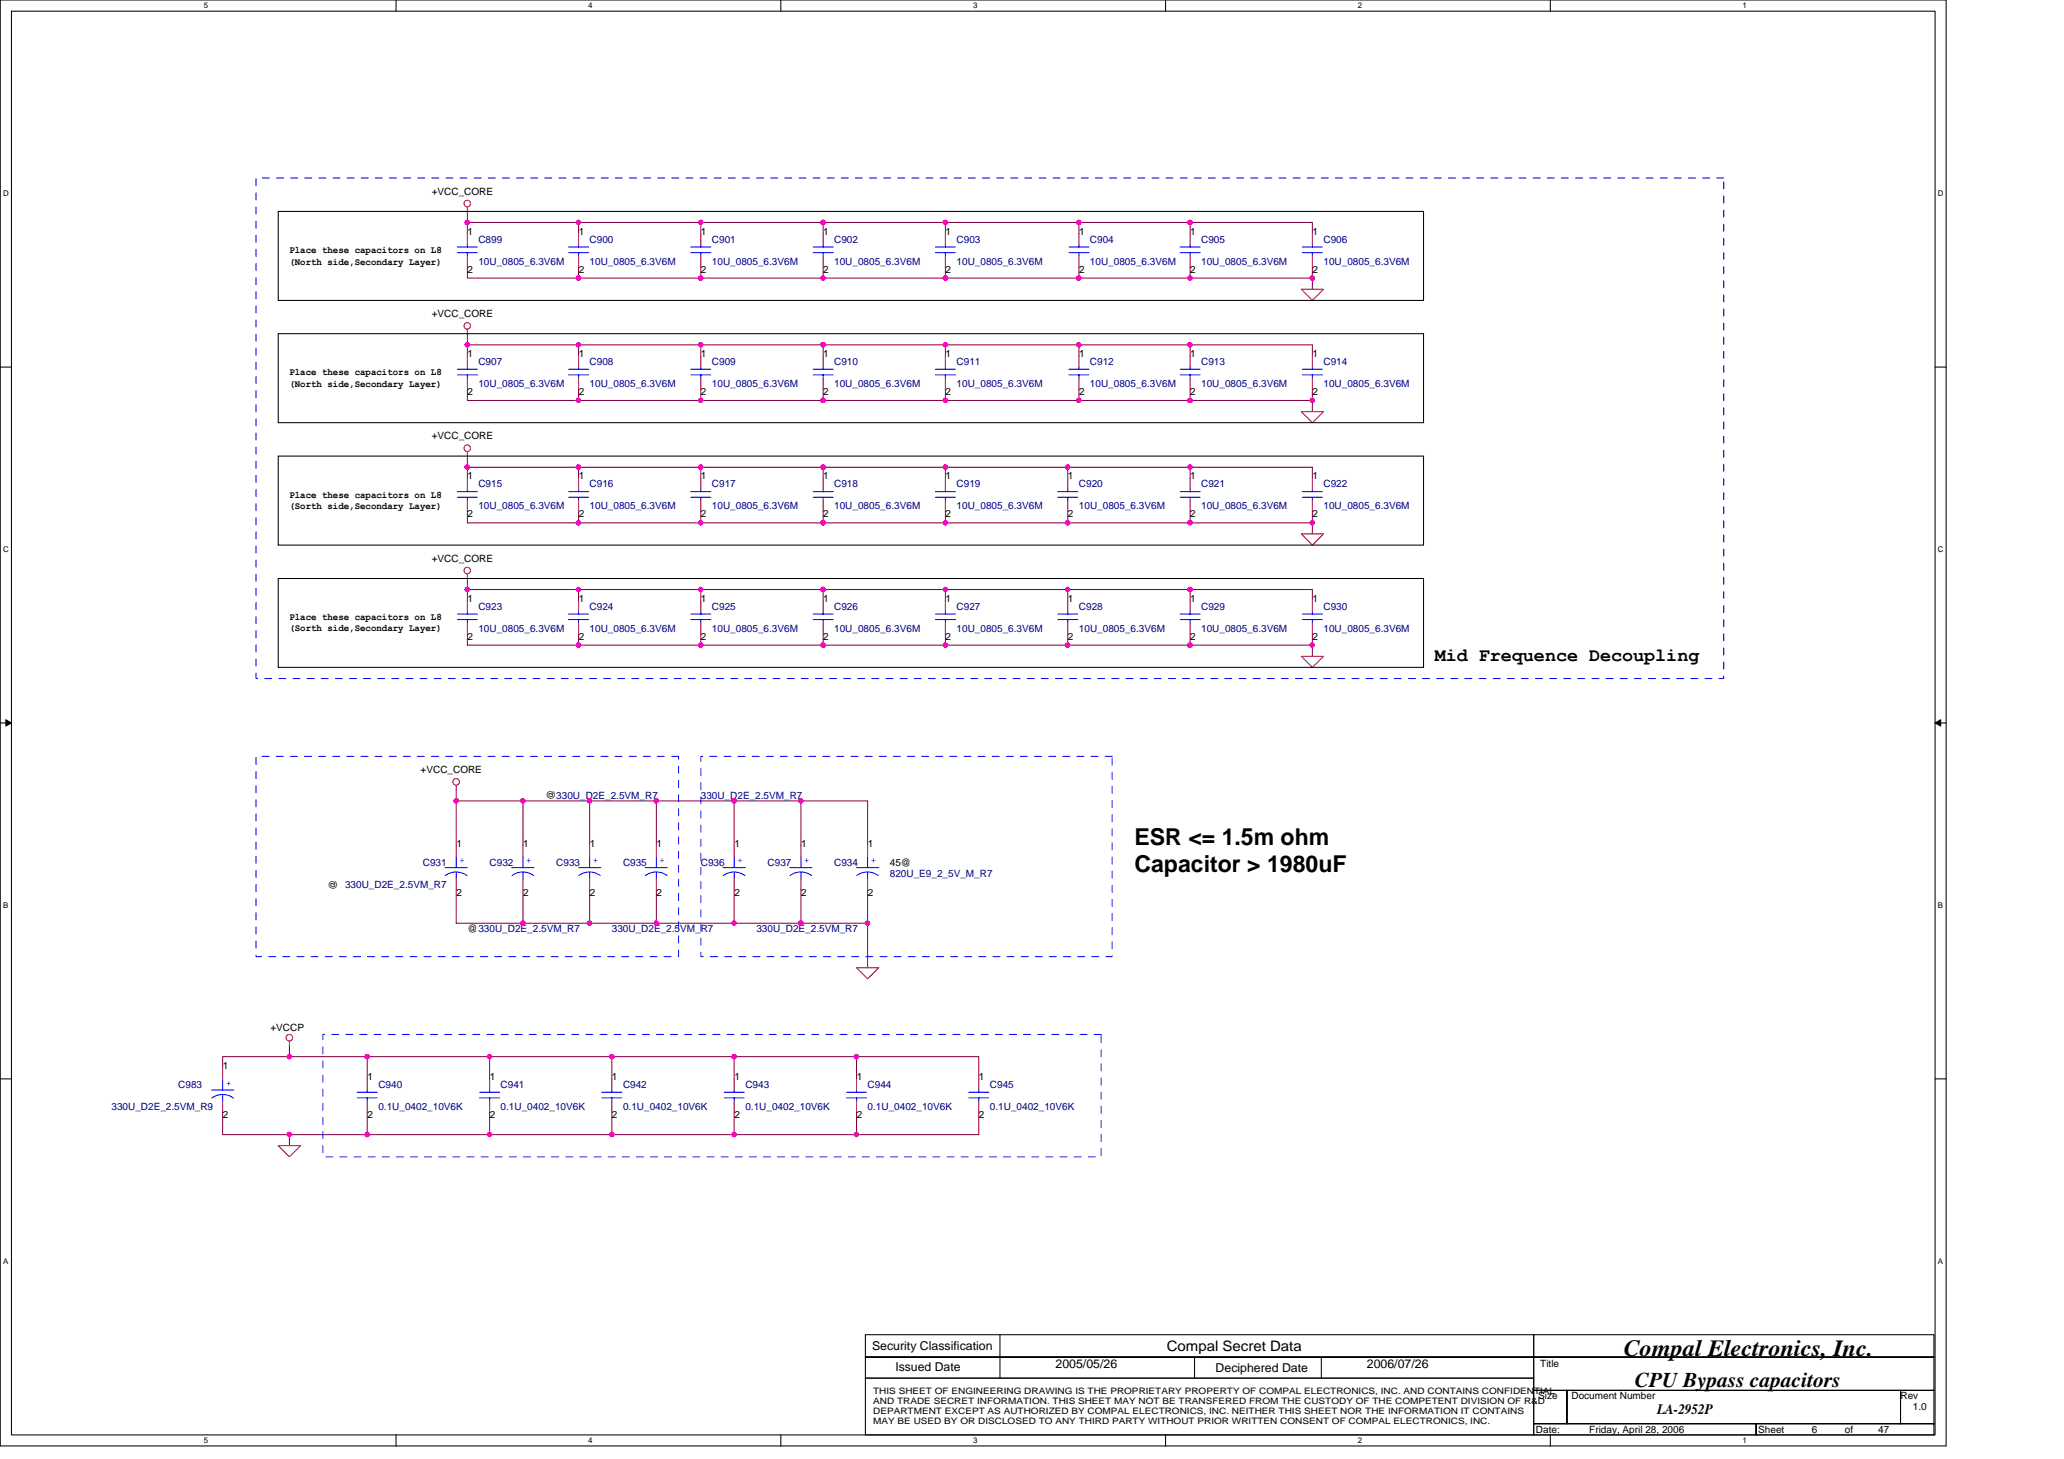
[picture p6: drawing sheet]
<svg xmlns="http://www.w3.org/2000/svg" width="297mm" height="210mm" viewBox="0 0 297 210" stroke-linecap="round" stroke-linejoin="round" font-family="sans-serif">
<path d="M0 0h280.1v208h-280.1zM1.6 1.6h276.9v204.8h-276.9z" fill="none" stroke="#000" stroke-width=".15"/>
<g fill="#fff">
<path d="M29.3 .2h.6v1.2h-.6z"/>
<path d="M29.3 206.6h.6v1.3h-.6z"/>
</g>
<path d="M57 0v1.6M57 206.4v1.6" fill="none" stroke="#000" stroke-width=".15"/>
<g fill="#fff">
<path d="M84.7 .2h.6v1.2h-.6z"/>
<path d="M84.7 206.6h.6v1.3h-.6z"/>
</g>
<path d="M112.4 0v1.6M112.4 206.4v1.6" fill="none" stroke="#000" stroke-width=".15"/>
<g fill="#fff">
<path d="M140 .2h.6v1.2h-.6z"/>
<path d="M140 206.6h.6v1.3h-.6z"/>
</g>
<path d="M167.7 0v1.6M167.7 206.4v1.6" fill="none" stroke="#000" stroke-width=".15"/>
<g fill="#fff">
<path d="M195.4 .2h.6v1.2h-.6z"/>
<path d="M195.4 206.6h.6v1.3h-.6z"/>
</g>
<path d="M223.1 0v1.6M223.1 206.4v1.6" fill="none" stroke="#000" stroke-width=".15"/>
<g fill="#fff">
<path d="M250.8 .2h.6v1.2h-.6z"/>
<path d="M250.8 206.6h.6v1.3h-.6z"/>
<path d="M.4 27.2h.8v1.3h-.8z"/>
<path d="M278.9 27.2h.8v1.3h-.8z"/>
<path d="M.4 78.4h.8v1.3h-.8z"/>
<path d="M278.9 78.4h.8v1.3h-.8z"/>
</g>
<path d="M0 52.8h1.6M278.5 52.8h1.6" fill="none" stroke="#000" stroke-width=".15"/>
<g fill="#fff">
<path d="M.4 129.6h.8v1.3h-.8z"/>
<path d="M278.9 129.6h.7v1.3h-.7z"/>
</g>
<path d="M0 104h1.6M278.5 104h1.6" fill="none" stroke="#000" stroke-width=".15"/>
<path d="M.8 103.5l.8 .5-.8 .5zM278.5 104l.8-.5v1z" fill="#000" stroke="#000" stroke-width=".14"/>
<g fill="#fff">
<path d="M.4 180.8h.8v1.3h-.8z"/>
<path d="M278.9 180.8h.7v1.3h-.7z"/>
</g>
<g fill="none" stroke="#000" stroke-width=".15">
<path d="M40 30.4h164.9v12.8h-164.9zM40 48h164.9v12.8h-164.9zM40 65.6h164.9v12.8h-164.9zM40 83.2h164.9v12.8h-164.9zM0 155.2h1.6M278.5 155.2h1.6M124.5 192h96.2v3.2h-96.2zM124.5 195.2h96.2v3.1h-96.2zM124.5 198.3h96.2v8.1h-96.2zM143.9 192v6.3M171.9 195.2v3.1M190.2 195.2v3.1"/>
<path d="M220.7 192h57.6v3.2h-57.6zM220.7 195.2h57.6v4.8h-57.6zM220.7 200h4.8v4.8h-4.8zM220.7 204.8h32v1.6h-32zM225.5 200h48v4.8h-48zM252.7 204.8h25.6v1.6h-25.6zM273.5 200h4.8v4.8h-4.8z"/>
</g>
<g fill="none" stroke="#800040" stroke-width=".15">
<path d="M67.3 30.4v3.2M67.3 38.4v1.6h121.6M67.3 32h121.6v1.6M83.3 32v1.6M83.3 38.4v1.6M100.9 32v1.6M100.9 38.4v1.6M118.5 32v1.6M118.5 38.4v1.6M136.1 32v1.6M136.1 38.4v1.6M155.3 32v1.6"/>
<path d="M155.3 38.4v1.6M171.3 32v1.6M171.3 38.4v1.6M188.9 38.4v3.2M67.3 48v3.2M67.3 56v1.6h121.6M67.3 49.6h121.6v1.6M83.3 49.6v1.6M83.3 56v1.6M100.9 49.6v1.6M100.9 56v1.6M118.5 49.6v1.6"/>
<path d="M118.5 56v1.6M136.1 49.6v1.6M136.1 56v1.6M155.3 49.6v1.6M155.3 56v1.6M171.3 49.6v1.6M171.3 56v1.6M188.9 56v3.2M67.3 65.6v3.2M67.3 73.6v1.6h121.6M67.3 67.2h121.6v1.6M83.3 67.2v1.6"/>
<path d="M83.3 73.6v1.6M100.9 67.2v1.6M100.9 73.6v1.6M118.5 67.2v1.6M118.5 73.6v1.6M136.1 67.2v1.6M136.1 73.6v1.6M153.7 67.2v1.6M153.7 73.6v1.6M171.3 67.2v1.6M171.3 73.6v1.6M188.9 73.6v3.2"/>
<path d="M67.3 91.2v1.6h121.6M67.3 83.2v3.2M67.3 84.8h121.6v1.6M83.3 84.8v1.6M83.3 91.2v1.6M100.9 84.8v1.6M100.9 91.2v1.6M118.5 84.8v1.6M118.5 91.2v1.6M136.1 84.8v1.6M136.1 91.2v1.6M153.7 84.8v1.6"/>
<path d="M153.7 91.2v1.6M171.3 84.8v1.6M171.3 91.2v1.6M188.9 91.2v3.2M65.7 113.6v8M65.7 115.2h59.2v6.4M75.3 115.2v6.4M84.9 115.2v6.4M94.5 115.2v6.4M105.7 115.2v6.4M115.3 115.2v6.4M65.7 128v4.8h59.2"/>
<path d="M75.3 128v4.8M84.9 128v4.8M94.5 128v4.8M105.7 128v4.8M115.3 128v4.8M124.9 128v11.2M41.7 150.4v1.6h11.1M41.7 152h-9.7v1.6M52.8 152h70.5M52.8 152v3.2M70.5 152v3.2M88.1 152v3.2"/>
<path d="M105.7 152v3.2M123.3 152h17.6v3.2M123.3 152v3.2M32 160v3.2h108.9v-3.2M41.7 163.2v1.6M52.8 160v3.2M70.5 160v3.2M88.1 160v3.2M105.7 160v3.2M123.3 160v3.2"/>
</g>
<g fill="#f0f" stroke="#f0f" stroke-width=".15">
<circle cx="123.2" cy="152" r=".32"/>
<circle cx="70.4" cy="152" r=".32"/>
<circle cx="88" cy="152" r=".32"/>
<circle cx="41.6" cy="152" r=".32"/>
<circle cx="52.8" cy="152" r=".32"/>
<circle cx="105.6" cy="152" r=".32"/>
<circle cx="153.7" cy="92.8" r=".31"/>
<circle cx="75.2" cy="132.8" r=".31"/>
<circle cx="118.5" cy="49.6" r=".31"/>
<circle cx="136.1" cy="49.6" r=".31"/>
<circle cx="155.3" cy="57.6" r=".31"/>
<circle cx="155.3" cy="40" r=".32"/>
<circle cx="118.5" cy="92.8" r=".31"/>
<circle cx="153.7" cy="84.8" r=".31"/>
<circle cx="153.6" cy="67.2" r=".32"/>
<circle cx="136.1" cy="75.2" r=".32"/>
<circle cx="153.6" cy="75.2" r=".32"/>
<circle cx="67.2" cy="32" r=".32"/>
<circle cx="83.2" cy="32" r=".32"/>
<circle cx="105.6" cy="115.2" r=".32"/>
<circle cx="115.2" cy="115.2" r=".32"/>
<circle cx="94.4" cy="115.2" r=".32"/>
<circle cx="105.6" cy="163.2" r=".32"/>
<circle cx="155.3" cy="32" r=".32"/>
<circle cx="171.3" cy="32" r=".32"/>
<circle cx="118.5" cy="84.8" r=".31"/>
<circle cx="136.1" cy="84.8" r=".31"/>
<circle cx="67.2" cy="67.2" r=".32"/>
<circle cx="83.2" cy="67.2" r=".32"/>
<circle cx="67.2" cy="84.8" r=".31"/>
<circle cx="83.2" cy="84.8" r=".31"/>
<circle cx="100.8" cy="67.2" r=".32"/>
<circle cx="155.3" cy="49.6" r=".31"/>
<circle cx="171.3" cy="49.6" r=".31"/>
<circle cx="84.8" cy="115.2" r=".32"/>
<circle cx="118.4" cy="67.2" r=".32"/>
<circle cx="94.5" cy="132.8" r=".31"/>
<circle cx="100.8" cy="84.8" r=".31"/>
<circle cx="67.2" cy="49.6" r=".31"/>
<circle cx="83.2" cy="49.6" r=".31"/>
<circle cx="136.1" cy="67.2" r=".32"/>
<circle cx="118.4" cy="32" r=".32"/>
<circle cx="171.3" cy="92.8" r=".31"/>
<circle cx="171.3" cy="67.2" r=".32"/>
<circle cx="100.8" cy="32" r=".32"/>
<circle cx="171.3" cy="84.8" r=".31"/>
<circle cx="115.3" cy="132.8" r=".31"/>
<circle cx="83.2" cy="92.8" r=".31"/>
<circle cx="136.1" cy="32" r=".32"/>
<circle cx="65.6" cy="115.2" r=".32"/>
<circle cx="75.2" cy="115.2" r=".32"/>
<circle cx="100.8" cy="49.6" r=".31"/>
<circle cx="100.8" cy="40" r=".32"/>
<circle cx="188.9" cy="92.8" r=".31"/>
<circle cx="118.5" cy="57.6" r=".31"/>
<circle cx="84.8" cy="132.8" r=".31"/>
<circle cx="171.3" cy="75.2" r=".32"/>
<circle cx="188.8" cy="75.2" r=".32"/>
<circle cx="123.2" cy="163.2" r=".32"/>
<circle cx="83.2" cy="40" r=".32"/>
<circle cx="100.8" cy="92.8" r=".31"/>
<circle cx="105.6" cy="132.8" r=".31"/>
<circle cx="188.8" cy="40" r=".32"/>
<circle cx="118.4" cy="75.2" r=".32"/>
<circle cx="70.4" cy="163.2" r=".32"/>
<circle cx="124.8" cy="132.8" r=".31"/>
<circle cx="100.8" cy="57.6" r=".31"/>
<circle cx="188.9" cy="57.6" r=".31"/>
<circle cx="118.4" cy="40" r=".32"/>
<circle cx="171.3" cy="40" r=".32"/>
<circle cx="41.6" cy="163.2" r=".32"/>
<circle cx="52.8" cy="163.2" r=".32"/>
<circle cx="88" cy="163.2" r=".32"/>
<circle cx="83.2" cy="75.2" r=".32"/>
<circle cx="136.1" cy="57.6" r=".31"/>
<circle cx="100.8" cy="75.2" r=".32"/>
<circle cx="171.3" cy="57.6" r=".31"/>
<circle cx="83.2" cy="57.6" r=".31"/>
<circle cx="136.1" cy="92.8" r=".31"/>
<circle cx="136.1" cy="40" r=".32"/>
</g>
<g fill="none" stroke="#f00" stroke-width=".15">
<path d="M67.3 29.8v.6M67.3 33.6v1.6M67.3 36.8v1.6M83.3 33.6v1.6M83.3 36.8v1.6M100.9 33.6v1.6M100.9 36.8v1.6M118.5 33.6v1.6M118.5 36.8v1.6M136.1 33.6v1.6M136.1 36.8v1.6M155.3 33.6v1.6"/>
<path d="M155.3 36.8v1.6M171.3 33.6v1.6M171.3 36.8v1.6M188.9 33.6v1.6M188.9 36.8v1.6M67.3 47.4v.6M67.3 51.2v1.6M67.3 54.4v1.6M83.3 51.2v1.6M83.3 54.4v1.6M100.9 51.2v1.6M100.9 54.4v1.6"/>
<path d="M118.5 51.2v1.6M118.5 54.4v1.6M136.1 51.2v1.6M136.1 54.4v1.6M155.3 51.2v1.6M155.3 54.4v1.6M171.3 51.2v1.6M171.3 54.4v1.6M187.3 41.6h3.2l-1.6 1.6zM187.3 59.2h3.2l-1.6 1.6zM188.9 51.2v1.6M188.9 54.4v1.6"/>
<path d="M67.3 65v.6M67.3 68.8v1.6M67.3 72v1.6M83.3 68.8v1.6M83.3 72v1.6M100.9 68.8v1.6M100.9 72v1.6M118.5 68.8v1.6M118.5 72v1.6M136.1 68.8v1.6M136.1 72v1.6M153.7 68.8v1.6"/>
<path d="M153.7 72v1.6M171.3 68.8v1.6M171.3 72v1.6M187.3 76.8h3.2l-1.6 1.6zM188.9 68.8v1.6M188.9 72v1.6M67.3 82.6v.6M67.3 86.4v1.6M67.3 89.6v1.6M83.3 86.4v1.6M83.3 89.6v1.6M100.9 86.4v1.6"/>
<path d="M100.9 89.6v1.6M118.5 86.4v1.6M118.5 89.6v1.6M136.1 86.4v1.6M136.1 89.6v1.6M153.7 86.4v1.6M153.7 89.6v1.6M171.3 86.4v1.6M171.3 89.6v1.6M187.3 94.4h3.2l-1.6 1.6zM188.9 86.4v1.6M188.9 89.6v1.6"/>
<path d="M65.7 113v.6M65.7 121.6v1.6M65.7 126.4v1.6M75.3 121.6v1.6M75.3 126.4v1.6M84.9 121.6v1.6M84.9 126.4v1.6M94.5 121.6v1.6M94.5 126.4v1.6M105.7 121.6v1.6M105.7 126.4v1.6M115.3 121.6v1.6"/>
<path d="M115.3 126.4v1.6M123.3 139.2h3.2l-1.6 1.6zM124.9 121.6v1.6M124.9 126.4v1.6M32 153.6v1.6M32 158.4v1.6M41.7 149.8v.6M52.8 155.2v1.6M52.8 158.4v1.6M70.5 155.2v1.6M70.5 158.4v1.6M88.1 155.2v1.6"/>
<path d="M88.1 158.4v1.6M105.7 155.2v1.6M105.7 158.4v1.6M123.3 155.2v1.6M123.3 158.4v1.6M140.9 155.2v1.6M140.9 158.4v1.6M40 164.8h3.3l-1.6 1.6z"/>
<circle cx="67.2" cy="29.3" r=".47"/>
<circle cx="67.2" cy="46.9" r=".47"/>
<circle cx="67.2" cy="64.5" r=".47"/>
<circle cx="67.2" cy="82.1" r=".47"/>
<circle cx="65.6" cy="112.5" r=".48"/>
<circle cx="41.6" cy="149.3" r=".48"/>
</g>
<path d="M36.8 25.6h211.3v72h-211.3zM36.8 108.8h60.9v28.8h-60.9zM100.9 108.8h59.2v28.8h-59.2zM46.5 148.8h112v17.6h-112z" fill="none" stroke="#00f" stroke-width=".14" stroke-dasharray="1 1 1 1 1 1 1 1"/>
<g fill="none" stroke="#00f" stroke-width=".15">
<path d="M65.8 36.3h2.9M65.8 35.5h2.9M67.3 35.2v.3M67.3 36.3v.5M81.8 36.3h2.9M81.8 35.5h2.9M83.3 35.2v.3M83.3 36.3v.5M99.4 36.3h2.9M99.4 35.5h2.9M100.9 35.2v.3M100.9 36.3v.5"/>
<path d="M117 36.3h2.9M117 35.5h2.9M118.5 35.2v.3M118.5 36.3v.5M134.6 36.3h2.9M134.6 35.5h2.9M136.1 35.2v.3M136.1 36.3v.5M153.8 36.3h2.9M153.8 35.5h2.9M155.3 35.2v.3M155.3 36.3v.5"/>
<path d="M169.8 36.3h2.9M169.8 35.5h2.9M171.3 35.2v.3M171.3 36.3v.5M187.4 36.3h2.9M187.4 35.5h2.9M188.9 35.2v.3M188.9 36.3v.5M65.8 53.9h2.9M65.8 53.1h2.9M67.3 52.8v.3M67.3 53.9v.5"/>
<path d="M81.8 53.9h2.9M81.8 53.1h2.9M83.3 52.8v.3M83.3 53.9v.5M99.4 53.9h2.9M99.4 53.1h2.9M100.9 52.8v.3M100.9 53.9v.5M117 53.9h2.9M117 53.1h2.9M118.5 52.8v.3M118.5 53.9v.5"/>
<path d="M134.6 53.9h2.9M134.6 53.1h2.9M136.1 52.8v.3M136.1 53.9v.5M153.8 53.9h2.9M153.8 53.1h2.9M155.3 52.8v.3M155.3 53.9v.5M169.8 53.9h2.9M169.8 53.1h2.9M171.3 52.8v.3M171.3 53.9v.5"/>
<path d="M187.4 53.9h2.9M187.4 53.1h2.9M188.9 52.8v.3M188.9 53.9v.5M65.8 71.5h2.9M65.8 70.7h2.9M67.3 70.4v.3M67.3 71.5v.5M81.8 71.5h2.9M81.8 70.7h2.9M83.3 70.4v.3M83.3 71.5v.5"/>
<path d="M99.4 71.5h2.9M99.4 70.7h2.9M100.9 70.4v.3M100.9 71.5v.5M117 71.5h2.9M117 70.7h2.9M118.5 70.4v.3M118.5 71.5v.5M134.6 71.5h2.9M134.6 70.7h2.9M136.1 70.4v.3M136.1 71.5v.5"/>
<path d="M152.2 71.5h2.9M152.2 70.7h2.9M153.7 70.4v.3M153.7 71.5v.5M169.8 71.5h2.9M169.8 70.7h2.9M171.3 70.4v.3M171.3 71.5v.5M187.4 71.5h2.9M187.4 70.7h2.9M188.9 70.4v.3M188.9 71.5v.5"/>
<path d="M65.8 89.1h2.9M65.8 88.3h2.9M67.3 88v.3M67.3 89.1v.5M81.8 89.1h2.9M81.8 88.3h2.9M83.3 88v.3M83.3 89.1v.5M99.4 89.1h2.9M99.4 88.3h2.9M100.9 88v.3M100.9 89.1v.5"/>
<path d="M117 89.1h2.9M117 88.3h2.9M118.5 88v.3M118.5 89.1v.5M134.6 89.1h2.9M134.6 88.3h2.9M136.1 88v.3M136.1 89.1v.5M152.2 89.1h2.9M152.2 88.3h2.9M153.7 88v.3M153.7 89.1v.5"/>
<path d="M169.8 89.1h2.9M169.8 88.3h2.9M171.3 88v.3M171.3 89.1v.5M187.4 89.1h2.9M187.4 88.3h2.9M188.9 88v.3M188.9 89.1v.5M64 124.8h3.3M64.1 126a2.58 2.58 0 0 1 3.1 0M65.7 123.2v1.6M65.7 125.5v.9"/>
<path d="M73.7 124.8h3.2M75.3 123.2v1.6M75.3 125.5v.9M76.8 126a2.59 2.59 0 0 0-3.1 0M83.3 124.8h3.2M83.3 126a2.59 2.59 0 0 1 3.1 0M84.9 123.2v1.6M84.9 125.5v.9M92.9 124.8h3.2M94.5 123.2v1.6M94.5 125.5v.9M96 126a2.59 2.59 0 0 0-3.1 0"/>
<path d="M104.1 124.8h3.2M104.1 126a2.58 2.58 0 0 1 3.1 0M105.7 123.2v1.6M105.7 125.5v.9M113.7 124.8h3.2M115.3 123.2v1.6M115.3 125.5v.9M116.8 126a2.59 2.59 0 0 0-3.1 0M123.3 124.8h3.2M123.3 126a2.59 2.59 0 0 1 3.1 0M124.9 123.2v1.6M124.9 125.5v.9"/>
<path d="M30.5 156.8h3.2M30.5 158a2.59 2.59 0 0 1 3.1 0M32 155.2v1.6M32 157.5v.9M51.4 157.9h2.9M51.4 157.1h2.9M52.8 156.8v.3M52.8 157.9v.5M69 157.9h2.9M69 157.1h2.9M70.5 156.8v.3M70.5 157.9v.5"/>
<path d="M86.6 157.9h2.9M86.6 157.1h2.9M88.1 156.8v.3M88.1 157.9v.5M104.2 157.9h2.9M104.2 157.1h2.9M105.7 156.8v.3M105.7 157.9v.5M121.8 157.9h2.9M121.8 157.1h2.9M123.3 156.8v.3M123.3 157.9v.5"/>
<path d="M139.4 157.9h2.9M139.4 157.1h2.9M140.9 156.8v.3M140.9 157.9v.5"/>
</g>
<g font-size="3.3">
<text x="163.3" y="121.5">ESR &lt;= 1.5m ohm</text>
<text x="163.3" y="125.5">Capacitor &gt; 1980uF</text>
<text x="233.7" y="195.1">Compal Electronics, Inc.</text>
</g>
<text font-size="3" x="235.3" y="199.6">CPU Bypass capacitors</text>
<text font-size="2.7" x="206.5" y="95.1">Mid Frequence Decoupling</text>
<g font-size="2.1">
<text x="167.9" y="194.4">Compal Secret Data</text>
<text x="238.5" y="203.5">LA-2952P</text>
</g>
<g font-size="1.8">
<text x="125.5" y="194.2">Security Classification</text>
<text x="128.9" y="197.3">Issued Date</text>
<text x="151.9" y="196.8">2005/05/26</text>
<text x="174.9" y="197.4">Deciphered Date</text>
<text x="196.7" y="196.8">2006/07/26</text>
</g>
<g font-size="1.4">
<text x="62.1" y="28">+VCC_CORE</text>
<text x="67.3" y="33.8">1</text>
<text x="83.3" y="33.8">1</text>
<text x="100.9" y="33.8">1</text>
<text x="118.5" y="33.8">1</text>
<text x="136.1" y="33.8">1</text>
<text x="155.3" y="33.8">1</text>
<text x="171.3" y="33.8">1</text>
<text x="188.9" y="33.8">1</text>
<text x="41.7" y="36.4">Place these capacitors on L8</text>
<text x="41.7" y="38.1">(North side,Secondary Layer)</text>
<text x="67.3" y="39.2">2</text>
<text x="83.3" y="39.2">2</text>
<text x="100.9" y="39.2">2</text>
<text x="118.5" y="39.2">2</text>
<text x="136.1" y="39.2">2</text>
<text x="155.3" y="39.2">2</text>
<text x="171.3" y="39.2">2</text>
<text x="188.9" y="39.2">2</text>
<text x="62.1" y="45.6">+VCC_CORE</text>
<text x="67.3" y="51.4">1</text>
<text x="83.3" y="51.4">1</text>
<text x="100.9" y="51.4">1</text>
<text x="118.5" y="51.4">1</text>
<text x="136.1" y="51.4">1</text>
<text x="155.3" y="51.4">1</text>
<text x="171.3" y="51.4">1</text>
<text x="188.9" y="51.4">1</text>
<text x="41.7" y="54">Place these capacitors on L8</text>
<text x="41.7" y="55.6">(North side,Secondary Layer)</text>
<text x="67.3" y="56.8">2</text>
<text x="83.3" y="56.8">2</text>
<text x="100.9" y="56.8">2</text>
<text x="118.5" y="56.8">2</text>
<text x="136.1" y="56.8">2</text>
<text x="155.3" y="56.8">2</text>
<text x="171.3" y="56.8">2</text>
<text x="188.9" y="56.8">2</text>
<text x="62.1" y="63.2">+VCC_CORE</text>
<text x="41.7" y="71.6">Place these capacitors on L8</text>
<text x="67.3" y="69">1</text>
<text x="83.3" y="69">1</text>
<text x="100.9" y="69">1</text>
<text x="118.5" y="69">1</text>
<text x="136.1" y="69">1</text>
<text x="153.7" y="69">1</text>
<text x="171.3" y="69">1</text>
<text x="188.9" y="69">1</text>
<text x="41.7" y="73.3">(Sorth side,Secondary Layer)</text>
<text x="67.3" y="74.4">2</text>
<text x="83.3" y="74.4">2</text>
<text x="100.9" y="74.4">2</text>
<text x="118.5" y="74.4">2</text>
<text x="136.1" y="74.4">2</text>
<text x="153.7" y="74.4">2</text>
<text x="171.3" y="74.4">2</text>
<text x="188.9" y="74.4">2</text>
<text x="62.1" y="80.8">+VCC_CORE</text>
<text x="41.7" y="89.2">Place these capacitors on L8</text>
<text x="67.3" y="86.6">1</text>
<text x="83.3" y="86.6">1</text>
<text x="100.9" y="86.6">1</text>
<text x="118.5" y="86.6">1</text>
<text x="136.1" y="86.6">1</text>
<text x="153.7" y="86.6">1</text>
<text x="171.3" y="86.6">1</text>
<text x="188.9" y="86.6">1</text>
<text x="41.7" y="90.8">(Sorth side,Secondary Layer)</text>
<text x="67.3" y="92">2</text>
<text x="83.3" y="92">2</text>
<text x="100.9" y="92">2</text>
<text x="118.5" y="92">2</text>
<text x="136.1" y="92">2</text>
<text x="153.7" y="92">2</text>
<text x="171.3" y="92">2</text>
<text x="188.9" y="92">2</text>
<text x="60.5" y="111.2">+VCC_CORE</text>
<text x="79.8" y="115.1" transform="rotate(-90 79.8 115.1)">@</text>
<text x="65.7" y="121.8">1</text>
<text x="75.3" y="121.8">1</text>
<text x="84.9" y="121.8">1</text>
<text x="94.5" y="121.8">1</text>
<text x="105.7" y="121.8">1</text>
<text x="115.3" y="121.8">1</text>
<text x="124.9" y="121.8">1</text>
<text x="128.1" y="124.5">45@</text>
<text x="48.4" y="128" transform="rotate(-90 48.4 128)">@</text>
<text x="65.7" y="128.8">2</text>
<text x="75.3" y="128.8">2</text>
<text x="84.9" y="128.8">2</text>
<text x="94.5" y="128.8">2</text>
<text x="105.7" y="128.8">2</text>
<text x="115.3" y="128.8">2</text>
<text x="124.9" y="128.8">2</text>
<text x="67.3" y="134.1">@330U_D2E_2.5VM_R7</text>
<text x="38.9" y="148.4">+VCCP</text>
<text x="32.1" y="153.8">1</text>
<text x="52.9" y="155.4">1</text>
<text x="70.5" y="155.4">1</text>
<text x="88.1" y="155.4">1</text>
<text x="105.7" y="155.4">1</text>
<text x="123.3" y="155.4">1</text>
<text x="140.9" y="155.4">1</text>
<text x="32.1" y="160.8">2</text>
<text x="52.9" y="160.8">2</text>
<text x="70.5" y="160.8">2</text>
<text x="88.1" y="160.8">2</text>
<text x="105.7" y="160.8">2</text>
<text x="123.3" y="160.8">2</text>
<text x="140.9" y="160.8">2</text>
<text x="221.7" y="196.7">Title</text>
<text x="221.4" y="201.3">Size</text>
<text x="226.2" y="201.3">Document Number</text>
<text x="273.5" y="201.3">Rev</text>
<text x="275.3" y="202.9">1.0</text>
<text x="221" y="206.1">Date:</text>
<text x="228.7" y="206.1">Friday, April 28, 2006</text>
<text x="253" y="206.1">Sheet</text>
<text x="260.7" y="206.1">6</text>
<text x="265.5" y="206.1">of</text>
<text x="270.3" y="206.1">47</text>
</g>
<g font-size="1.4" fill="#000080">
<text x="68.9" y="34.9">C899</text>
<text x="84.9" y="34.9">C900</text>
<text x="102.5" y="34.9">C901</text>
<text x="120.1" y="34.9">C902</text>
<text x="137.7" y="34.9">C903</text>
<text x="156.9" y="34.9">C904</text>
<text x="172.9" y="34.9">C905</text>
<text x="190.5" y="34.9">C906</text>
<text x="68.9" y="38.1">10U_0805_6.3V6M</text>
<text x="84.9" y="38.1">10U_0805_6.3V6M</text>
<text x="102.5" y="38.1">10U_0805_6.3V6M</text>
<text x="120.1" y="38.1">10U_0805_6.3V6M</text>
<text x="137.7" y="38.1">10U_0805_6.3V6M</text>
<text x="156.9" y="38.1">10U_0805_6.3V6M</text>
<text x="172.9" y="38.1">10U_0805_6.3V6M</text>
<text x="190.5" y="38.1">10U_0805_6.3V6M</text>
<text x="68.9" y="52.5">C907</text>
<text x="84.9" y="52.5">C908</text>
<text x="102.5" y="52.5">C909</text>
<text x="120.1" y="52.5">C910</text>
<text x="137.7" y="52.5">C911</text>
<text x="156.9" y="52.5">C912</text>
<text x="172.9" y="52.5">C913</text>
<text x="190.5" y="52.5">C914</text>
<text x="68.9" y="55.7">10U_0805_6.3V6M</text>
<text x="84.9" y="55.7">10U_0805_6.3V6M</text>
<text x="102.5" y="55.7">10U_0805_6.3V6M</text>
<text x="120.1" y="55.7">10U_0805_6.3V6M</text>
<text x="137.7" y="55.7">10U_0805_6.3V6M</text>
<text x="156.9" y="55.7">10U_0805_6.3V6M</text>
<text x="172.9" y="55.7">10U_0805_6.3V6M</text>
<text x="190.5" y="55.7">10U_0805_6.3V6M</text>
<text x="68.9" y="70.1">C915</text>
<text x="84.9" y="70.1">C916</text>
<text x="102.5" y="70.1">C917</text>
<text x="120.1" y="70.1">C918</text>
<text x="137.7" y="70.1">C919</text>
<text x="155.3" y="70.1">C920</text>
<text x="172.9" y="70.1">C921</text>
<text x="190.5" y="70.1">C922</text>
<text x="68.9" y="73.3">10U_0805_6.3V6M</text>
<text x="84.9" y="73.3">10U_0805_6.3V6M</text>
<text x="102.5" y="73.3">10U_0805_6.3V6M</text>
<text x="120.1" y="73.3">10U_0805_6.3V6M</text>
<text x="137.7" y="73.3">10U_0805_6.3V6M</text>
<text x="155.3" y="73.3">10U_0805_6.3V6M</text>
<text x="172.9" y="73.3">10U_0805_6.3V6M</text>
<text x="190.5" y="73.3">10U_0805_6.3V6M</text>
<text x="68.9" y="87.7">C923</text>
<text x="84.9" y="87.7">C924</text>
<text x="102.5" y="87.7">C925</text>
<text x="120.1" y="87.7">C926</text>
<text x="137.7" y="87.7">C927</text>
<text x="155.3" y="87.7">C928</text>
<text x="172.9" y="87.7">C929</text>
<text x="190.5" y="87.7">C930</text>
<text x="68.9" y="90.9">10U_0805_6.3V6M</text>
<text x="84.9" y="90.9">10U_0805_6.3V6M</text>
<text x="102.5" y="90.9">10U_0805_6.3V6M</text>
<text x="120.1" y="90.9">10U_0805_6.3V6M</text>
<text x="137.7" y="90.9">10U_0805_6.3V6M</text>
<text x="155.3" y="90.9">10U_0805_6.3V6M</text>
<text x="172.9" y="90.9">10U_0805_6.3V6M</text>
<text x="190.5" y="90.9">10U_0805_6.3V6M</text>
<text x="80" y="114.9">330U_D2E_2.5VM_R7</text>
<text x="100.9" y="114.9">330U_D2E_2.5VM_R7</text>
<text x="60.9" y="124.5">C931</text>
<text x="70.5" y="124.5">C932</text>
<text x="80" y="124.5">C933</text>
<text x="89.7" y="124.5">C935</text>
<text x="100.9" y="124.5">C936</text>
<text x="110.5" y="124.5">C937</text>
<text x="120.1" y="124.5">C934</text>
<text x="49.7" y="127.7">330U_D2E_2.5VM_R7</text>
<text x="128.1" y="126.1">820U_E9_2_5V_M_R7</text>
<text x="88" y="134.1">330U_D2E_2.5VM_R7</text>
<text x="108.9" y="134.1">330U_D2E_2.5VM_R7</text>
<text x="16" y="159.7">330U_D2E_2.5VM_R9</text>
<text x="25.7" y="156.5">C983</text>
<text x="54.5" y="156.5">C940</text>
<text x="54.5" y="159.7">0.1U_0402_10V6K</text>
<text x="72" y="156.5">C941</text>
<text x="72" y="159.7">0.1U_0402_10V6K</text>
<text x="89.7" y="156.5">C942</text>
<text x="89.7" y="159.7">0.1U_0402_10V6K</text>
<text x="107.3" y="156.5">C943</text>
<text x="107.3" y="159.7">0.1U_0402_10V6K</text>
<text x="124.9" y="156.5">C944</text>
<text x="124.9" y="159.7">0.1U_0402_10V6K</text>
<text x="142.5" y="156.5">C945</text>
<text x="142.5" y="159.7">0.1U_0402_10V6K</text>
</g>
<g font-size="1.4" fill="#00f">
<text x="66.1" y="124.2">+</text>
<text x="75.7" y="124.2">+</text>
<text x="85.3" y="124.2">+</text>
<text x="94.9" y="124.2">+</text>
<text x="106.1" y="124.2">+</text>
<text x="115.7" y="124.2">+</text>
<text x="125.3" y="124.2">+</text>
<text x="32.5" y="156.2">+</text>
</g>
<g font-size="1.3">
<text x="125.7" y="200.5">THIS SHEET OF ENGINEERING DRAWING IS THE PROPRIETARY PROPERTY OF COMPAL ELECTRONICS, INC. AND CONTAINS CONFIDENTIAL</text>
<text x="125.7" y="202">AND TRADE SECRET INFORMATION. THIS SHEET MAY NOT BE TRANSFERED FROM THE CUSTODY OF THE COMPETENT DIVISION OF R&amp;D</text>
<text x="125.7" y="203.5">DEPARTMENT EXCEPT AS AUTHORIZED BY COMPAL ELECTRONICS, INC. NEITHER THIS SHEET NOR THE INFORMATION IT CONTAINS</text>
<text x="125.7" y="204.9">MAY BE USED BY OR DISCLOSED TO ANY THIRD PARTY WITHOUT PRIOR WRITTEN CONSENT OF COMPAL ELECTRONICS, INC.</text>
</g>
<g font-size="1.1">
<text x="29.3" y="1.2">5</text>
<text x="84.7" y="1.2">4</text>
<text x="140" y="1.2">3</text>
<text x="195.4" y="1.2">2</text>
<text x="250.8" y="1.2">1</text>
<text x=".4" y="28.2">D</text>
<text x="278.9" y="28.2">D</text>
<text x=".4" y="79.4">C</text>
<text x="278.9" y="79.4">C</text>
<text x=".4" y="130.6">B</text>
<text x="278.9" y="130.6">B</text>
<text x=".4" y="181.8">A</text>
<text x="278.9" y="181.8">A</text>
<text x="29.3" y="207.6">5</text>
<text x="84.7" y="207.6">4</text>
<text x="140" y="207.6">3</text>
<text x="195.4" y="207.6">2</text>
<text x="250.8" y="207.6">1</text>
</g>
</svg>
